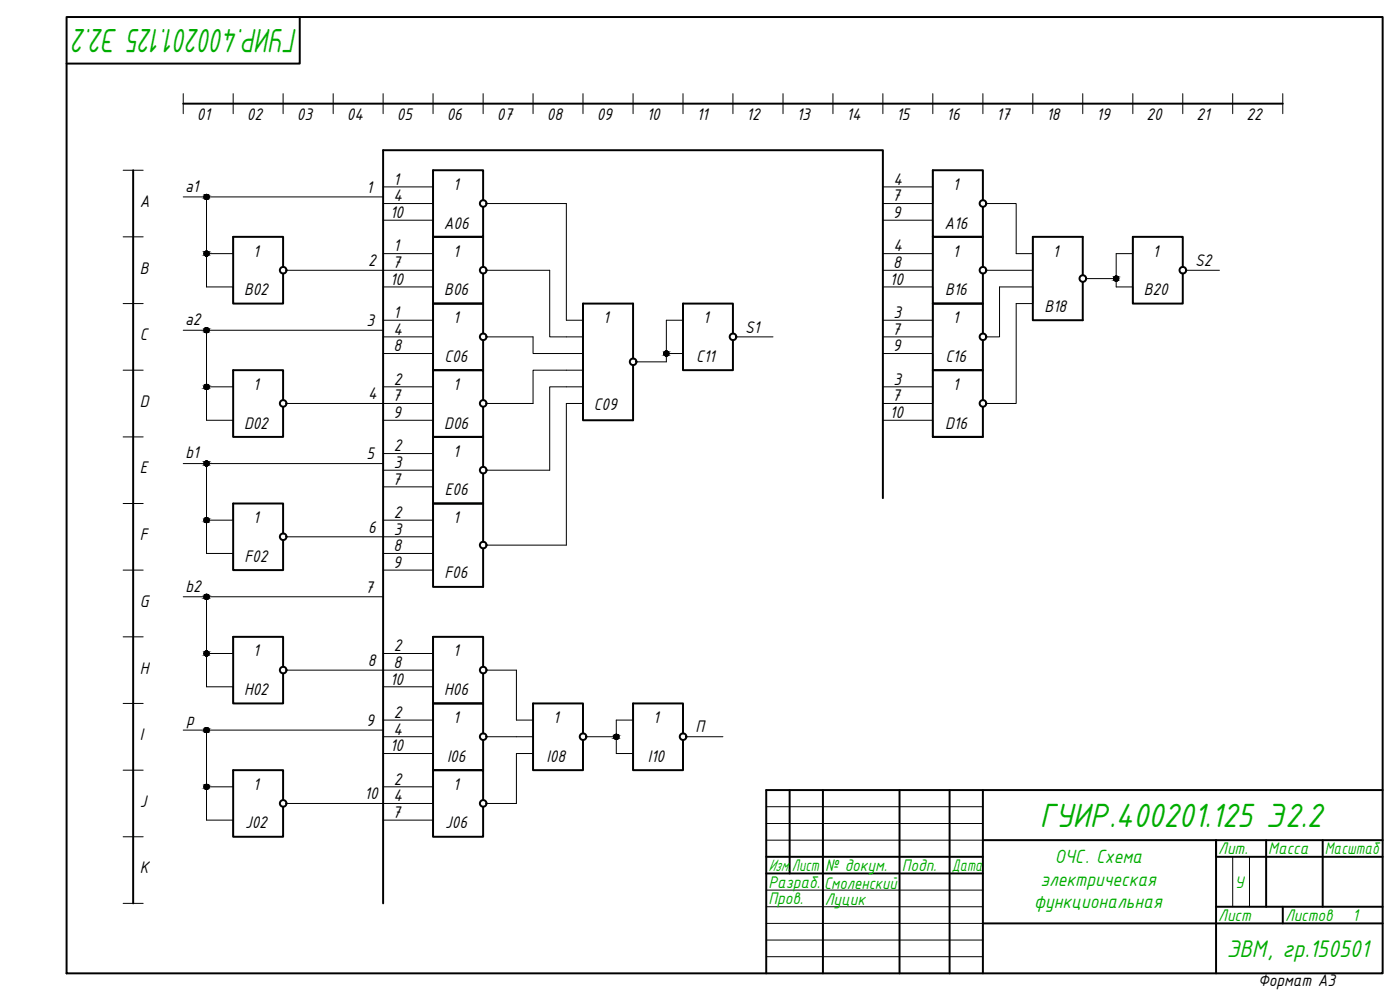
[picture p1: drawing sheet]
<svg xmlns="http://www.w3.org/2000/svg" width="420mm" height="297mm" viewBox="0 0 420 297" stroke-linecap="round" stroke-linejoin="round" font-family="sans-serif">
<!-- layer: 0 -->
<g fill="none" stroke="#000" stroke-width=".59">
<path d="M20 5.1h395v286.9h-395zM90 5.1v14h-70M55 31.1h330M40 51.1v219.9M145 60.1v-9h-15v20h15v-9M295 60.1v-9h-15v20h15v-9M85 80.1v-9h-15v20h15v-9M145 80.1v-9h-15v20h15v-9M295 80.1v-9h-15v20h15v-9M325 82.6v-11.5h-15v25h15v-11.5M355 80.1v-9h-15v20h15v-9M145 100.1v-9h-15v20h15v-9"/>
<path d="M190 107.6v-16.5h-15v35h15v-16.5M220 100.1v-9h-15v20h15v-9M295 100.1v-9h-15v20h15v-9M85 120.1v-9h-15v20h15v-9M145 120.1v-9h-15v20h15v-9M280 131.1h15M295 120.1v-9h-15v20h15v-9M145 140.1v-9h-15v20h15v-9M265 149.5v-104.4h-150v225.9M85 160.1v-9h-15v20h15v-9M145 162.6v-11.5h-15v25h15v-11.5M85 200.1v-9h-15v20h15v-9"/>
<path d="M145 200.1v-9h-15v20h15v-9M145 220.1v-9h-15v20h15v-9M175 220.1v-9h-15v20h15v-9M205 220.1v-9h-15v20h15v-9M237 237.1v25M247 237.1v54.9M270 237.1v54.9M285 237.1v54.9M295 237.1v54.9M415 237.1h-185v54.9M85 240.1v-9h-15v20h15v-9.1M145 240.1v-9h-15v20h15v-9.1"/>
<path d="M230 257.1h65M295 252.1h120M380 252.1v20M397 252.1v20M415 257.1h-50v-5v39.9M230 262.1h65M295 277.1h120M365 272.1h50M385 272.1v5"/>
<circle cx="145" cy="61.1" r=".99"/>
<circle cx="295" cy="61.1" r=".99"/>
<circle cx="85" cy="81.1" r=".99"/>
<circle cx="145" cy="81.1" r=".99"/>
<circle cx="295" cy="81.1" r=".99"/>
<circle cx="325" cy="83.6" r=".99"/>
<circle cx="355" cy="81.1" r=".99"/>
<circle cx="145" cy="101.1" r=".99"/>
<circle cx="190" cy="108.5" r=".99"/>
<circle cx="220" cy="101.1" r=".99"/>
<circle cx="295" cy="101.1" r=".99"/>
<circle cx="85" cy="121" r=".99"/>
<circle cx="145" cy="121" r=".99"/>
<circle cx="295" cy="121" r=".99"/>
<circle cx="145" cy="141.1" r=".99"/>
<circle cx="85" cy="161" r=".99"/>
<circle cx="145" cy="163.5" r=".99"/>
<circle cx="85" cy="201" r=".99"/>
<circle cx="145" cy="201" r=".99"/>
<circle cx="145" cy="221" r=".99"/>
<circle cx="175" cy="221" r=".99"/>
<circle cx="205" cy="221" r=".99"/>
<circle cx="85" cy="241.1" r=".99"/>
<circle cx="145" cy="241.1" r=".99"/>
</g>
<g fill="none" stroke="#000" stroke-width=".3">
<path d="M55 28.1v6M70 28.1v6M85 28.1v6M100 28.1v6M115 28.1v6M130 28.1v6M145 28.1v6M160 28.1v6M175 28.1v6M190 28.1v6M205 28.1v6M220 28.1v6"/>
<path d="M235 28.1v6M250 28.1v6M265 28.1v6M280 28.1v6M295 28.1v6M310 28.1v6M325 28.1v6M340 28.1v6M355 28.1v6M370 28.1v6M385 28.1v6M37 51.1h6"/>
<path d="M55 59.1h60M62 59.1v27h8v5M130 51.1v5h-15M130 56.1v5h-15M280 51.1v5h-15M280 56.1v5h-15M37 71.1h6M70 71.1v5h-8M115 66.1h15v10h-15M130 76.1v5h-44M146 61.1h24v35h5v-5M265 66.1h15v10h-15"/>
<path d="M280 76.1v5h-15M296 61.1h9v15h5v-5M310 76.1v5h-14M340 71.1v5h-5v10h5v5M37 91.1h6M55 99.1h60M62 99.1v27h8v5M115 86.1h15v10h-15M130 96.1v5h-15M146 81.1h19v20h10v-5M205 91.1v5h-5v12.5h-9M265 86.1h15v10h-15"/>
<path d="M280 96.1v5h-15M326 83.6h9M356 81.1h10M37 111.1h6M70 111.1v5h-8M115 106.1h15v10h-15M130 116.1v5h-44M146 101.1h14v5h15v5h-15v10h-14M175 116.1h-10v25h-19M200 106.1h5v5M221 101.1h11M265 106.1h15v10h-15"/>
<path d="M280 116.1v5h-15M296 101.1h4v-15h10v5h-5v30h-9M37 131.1h6M55 139.1h60M62 139.1v27h8v5M115 126.1h15v10h-15M130 136.1v5h-15M175 121.1h-5v42.5h-24M265 126.1h15v5M37 151.1h6M70 151.1v5h-8M115 146.1h15v10h-15"/>
<path d="M130 156.1v5h-44M37 171.1h6M55 179.1h60M62 179.1v27h8v5M115 166.1h15v5h-15M37 191.1h6M70 191.1v5h-8M130 191.1v5h-15M130 196.1v5h-44M37 211.1h6M55 219.1h60M62 219.1v27h8v5"/>
<path d="M115 206.1h15v10M115 216.1h15M130 216.1v5h-15M146 201.1h9v15h5v-5M160 216.1v5h-14M190 211.1v5h-5v10h5v5M37 231.1h6M70 231.1v5h-8M115 226.1h15v10M115 236.1h15M130 236.1v5h-44M160 231.1v-5h-5v15h-9"/>
<path d="M176 221.1h9M206 221.1h11M37 251.1h6M115 246.1h15v5M230 242h65M230 247.1h65M230 252.1h65M370 257.1v15M375 257.1v15M37 271h6M230 267.1h65M230 272.1h65"/>
<path d="M230 277.1h65M230 282.1h65M230 287h65"/>
<circle cx="62" cy="59.1" r=".74"/>
<circle cx="62" cy="76.1" r=".74"/>
<circle cx="62" cy="99.1" r=".74"/>
<circle cx="335" cy="83.6" r=".74"/>
<circle cx="62" cy="116" r=".74"/>
<circle cx="200" cy="106.1" r=".74"/>
<circle cx="62" cy="139.1" r=".74"/>
<circle cx="62" cy="156" r=".74"/>
<circle cx="62" cy="179" r=".74"/>
<circle cx="62" cy="196.1" r=".74"/>
<circle cx="62" cy="219" r=".74"/>
<circle cx="62" cy="236.1" r=".74"/>
<circle cx="185" cy="221" r=".74"/>
</g>
<g fill="#000" stroke="#000" stroke-width=".3">
<path d="M61.9 58.3l.3 .1zM61.8 58.4h.4z"/>
<path d="M61.8 58.4h.5zM61.6 58.4h.7z"/>
<path d="M61.8 59.8h.4zM61.8 59.8h.3z"/>
<path d="M61.6 58.4l.8 .1zM61.5 58.5h.9z"/>
<path d="M61.6 59.8h.7zM61.6 59.8h.6z"/>
<path d="M61.5 58.5l1 .1zM61.5 58.5l1 .1z"/>
<path d="M61.5 59.7h.9zM61.5 59.7l.8 .1z"/>
<path d="M61.4 58.6l1.2 .1zM61.4 58.6l1.2 .1h-1.3z"/>
<path d="M61.4 59.6h1.1zM61.4 59.6l1 .1z"/>
<path d="M61.3 58.7l1.4 .1zM61.3 58.7l1.4 .1z"/>
<path d="M61.3 59.5h1.3zM61.3 59.5l1.2 .1z"/>
<path d="M61.3 58.8l1.4 .2zM61.3 58.8l1.4 .2z"/>
<path d="M61.3 59l1.4 .1zM61.3 59l1.4 .1z"/>
<path d="M61.3 59.2l1.4 .1zM61.3 59.2l1.4 .1z"/>
<path d="M61.3 59.3h1.4zM61.3 59.3l1.3 .2z"/>
<path d="M61.2 59.1h1.5zM61.2 59.1l1.5 .1z"/>
<path d="M61.9 75.3l.3 .1zM61.8 75.4h.4z"/>
<path d="M61.8 75.4h.5zM61.6 75.4h.7z"/>
<path d="M61.8 76.8h.4zM61.8 76.8h.3z"/>
<path d="M61.6 75.4l.8 .1zM61.5 75.5h.9z"/>
<path d="M61.6 76.7h.7zM61.6 76.7l.6 .1z"/>
<path d="M61.5 75.5l1 .1zM61.5 75.5l1 .1h-1.1z"/>
<path d="M61.5 76.7h.9zM61.5 76.7h.8z"/>
<path d="M61.4 75.6l1.2 .1zM61.4 75.6l1.2 .1z"/>
<path d="M61.4 76.6h1.1zM61.4 76.6l1 .1z"/>
<path d="M61.3 75.7l1.4 .1zM61.3 75.7l1.4 .1z"/>
<path d="M61.3 76.5h1.3zM61.3 76.5l1.2 .1z"/>
<path d="M61.3 75.8l1.4 .1zM61.3 75.8l1.4 .1z"/>
<path d="M61.3 75.9l1.4 .2v-.2zM61.3 75.9l1.4 .2h-1.5z"/>
<path d="M61.3 76.2l1.4 .2zM61.3 76.2l1.4 .2z"/>
<path d="M61.3 76.4h1.4zM61.3 76.4l1.3 .1z"/>
<path d="M61.2 76.1h1.5zM61.2 76.1l1.5 .1z"/>
<path d="M61.9 98.3l.3 .1zM61.8 98.4h.4z"/>
<path d="M61.8 98.4h.5zM61.6 98.4h.7z"/>
<path d="M61.8 99.8h.4zM61.8 99.8h.3z"/>
<path d="M61.6 98.4l.8 .1zM61.5 98.5h.9z"/>
<path d="M61.6 99.8h.7zM61.6 99.8h.6z"/>
<path d="M61.5 98.5l1 .1zM61.5 98.5l1 .1z"/>
<path d="M61.5 99.7h.9zM61.5 99.7l.8 .1z"/>
<path d="M61.4 98.6l1.2 .1zM61.4 98.6l1.2 .1h-1.3z"/>
<path d="M61.4 99.6h1.1zM61.4 99.6l1 .1z"/>
<path d="M61.3 98.7l1.4 .1zM61.3 98.7l1.4 .1z"/>
<path d="M61.3 99.5h1.3zM61.3 99.5l1.2 .1z"/>
<path d="M61.3 98.8l1.4 .2v-.2zM61.3 98.8l1.4 .2h-1.4z"/>
<path d="M61.3 99l1.4 .1zM61.3 99l1.4 .1z"/>
<path d="M61.3 99.2l1.4 .1zM61.3 99.2l1.4 .1z"/>
<path d="M61.3 99.3h1.4zM61.3 99.3l1.3 .2z"/>
<path d="M61.2 99.1h1.5zM61.2 99.1l1.5 .1z"/>
<path d="M334.9 82.8l.3 .1zM334.8 82.9h.4z"/>
<path d="M334.8 82.9h.5zM334.6 82.9h.7z"/>
<path d="M334.8 84.3h.4zM334.8 84.3h.2z"/>
<path d="M334.6 82.9l.8 .1zM334.5 83h.9z"/>
<path d="M334.6 84.3h.7zM334.6 84.3h.6z"/>
<path d="M334.5 83l1 .1zM334.5 83l1 .1z"/>
<path d="M334.5 84.2h.9zM334.5 84.2l.8 .1z"/>
<path d="M334.4 83.1l1.2 .1zM334.4 83.1l1.2 .1z"/>
<path d="M334.4 84.1h1.1zM334.4 84.1l1 .1z"/>
<path d="M334.3 83.2l1.4 .1zM334.3 83.2l1.4 .1h-1.4z"/>
<path d="M334.3 84h1.3zM334.3 84l1.2 .1z"/>
<path d="M334.3 83.3l1.4 .1zM334.3 83.3l1.4 .1z"/>
<path d="M334.3 83.8h1.4zM334.3 83.8l1.3 .2z"/>
<path d="M334.2 83.4l1.5 .2v-.2zM334.2 83.4l1.5 .2h-1.5z"/>
<path d="M334.2 83.6l1.5 .1zM334.2 83.6l1.5 .1z"/>
<path d="M334.2 83.7h1.5zM334.2 83.7l1.5 .1z"/>
<path d="M61.9 115.3h.3zM61.8 115.3h.4z"/>
<path d="M61.8 115.3l.5 .1zM61.6 115.4h.7z"/>
<path d="M61.8 116.8h.4zM61.8 116.8h.3z"/>
<path d="M61.6 115.4l.8 .1zM61.5 115.5h.9z"/>
<path d="M61.6 116.7h.7zM61.6 116.7l.6 .1z"/>
<path d="M61.5 115.5l1 .1zM61.5 115.5l1 .1z"/>
<path d="M61.5 116.7h.9zM61.5 116.7h.8z"/>
<path d="M61.4 115.6l1.2 .1zM61.4 115.6l1.2 .1h-1.3z"/>
<path d="M61.4 116.6h1.1zM61.4 116.6l1 .1z"/>
<path d="M61.3 115.7l1.4 .1zM61.3 115.7l1.4 .1z"/>
<path d="M61.3 116.5h1.3zM61.3 116.5l1.2 .1z"/>
<path d="M61.3 115.8l1.4 .1zM61.3 115.8l1.4 .1z"/>
<path d="M61.3 115.9l1.4 .2zM61.3 115.9l1.4 .2z"/>
<path d="M61.3 116.2l1.4 .2zM61.3 116.2l1.4 .2z"/>
<path d="M61.3 116.4h1.4zM61.3 116.4l1.3 .1z"/>
<path d="M61.2 116.1l1.5 .1v-.1zM61.2 116.1l1.5 .1h-1.4z"/>
<path d="M199.9 105.4h.3zM199.8 105.4h.4z"/>
<path d="M199.8 105.4h.5zM199.6 105.4h.7z"/>
<path d="M199.8 106.8h.4zM199.8 106.8h.2z"/>
<path d="M199.6 105.4l.8 .1zM199.5 105.5h.9z"/>
<path d="M199.6 106.8h.7zM199.6 106.8h.6z"/>
<path d="M199.5 105.5l1 .1zM199.5 105.5l1 .1z"/>
<path d="M199.5 106.7h.9zM199.5 106.7l.8 .1z"/>
<path d="M199.4 105.6l1.2 .1zM199.4 105.6l1.2 .1h-1.3z"/>
<path d="M199.4 106.6h1.1zM199.4 106.6l1 .1z"/>
<path d="M199.3 105.7l1.4 .1zM199.3 105.7l1.4 .1h-1.4z"/>
<path d="M199.3 106.5h1.3zM199.3 106.5l1.2 .1z"/>
<path d="M199.3 105.8l1.4 .1zM199.3 105.8l1.4 .1z"/>
<path d="M199.3 106.4h1.4zM199.3 106.4l1.3 .1z"/>
<path d="M199.2 105.9l1.5 .2zM199.2 105.9l1.5 .2z"/>
<path d="M199.2 106.2l1.5 .2v-.2zM199.2 106.2l1.5 .2h-1.4z"/>
<path d="M199.2 106.1h1.5zM199.2 106.1l1.5 .1z"/>
<path d="M61.9 138.3l.3 .1zM61.8 138.4h.4z"/>
<path d="M61.8 138.4h.5zM61.6 138.4h.7z"/>
<path d="M61.8 139.8h.4zM61.8 139.8h.3z"/>
<path d="M61.6 138.4l.8 .1zM61.5 138.5h.9z"/>
<path d="M61.6 139.7h.7zM61.6 139.7l.6 .1z"/>
<path d="M61.5 138.5l1 .1zM61.5 138.5l1 .1h-1.1z"/>
<path d="M61.5 139.7h.9zM61.5 139.7h.8z"/>
<path d="M61.4 138.6l1.2 .1zM61.4 138.6l1.2 .1z"/>
<path d="M61.4 139.6h1.1zM61.4 139.6l1 .1z"/>
<path d="M61.3 138.7l1.4 .1zM61.3 138.7l1.4 .1z"/>
<path d="M61.3 139.5h1.3zM61.3 139.5l1.2 .1z"/>
<path d="M61.3 138.8l1.4 .1zM61.3 138.8l1.4 .1z"/>
<path d="M61.3 138.9l1.4 .2v-.2zM61.3 138.9l1.4 .2h-1.5z"/>
<path d="M61.3 139.2l1.4 .1zM61.3 139.2l1.4 .1z"/>
<path d="M61.3 139.3h1.4zM61.3 139.3l1.3 .2z"/>
<path d="M61.2 139.1h1.5zM61.2 139.1l1.5 .1z"/>
<path d="M61.9 155.3h.3zM61.8 155.3h.4z"/>
<path d="M61.8 155.3l.5 .1zM61.6 155.4h.7z"/>
<path d="M61.8 156.8h.4zM61.8 156.8h.3z"/>
<path d="M61.6 155.4l.8 .1zM61.5 155.5h.9z"/>
<path d="M61.6 156.7h.7zM61.6 156.7l.6 .1z"/>
<path d="M61.5 155.5l1 .1zM61.5 155.5l1 .1z"/>
<path d="M61.5 156.7h.9zM61.5 156.7h.8z"/>
<path d="M61.4 155.6l1.2 .1zM61.4 155.6l1.2 .1h-1.3z"/>
<path d="M61.4 156.6h1.1zM61.4 156.6l1 .1z"/>
<path d="M61.3 155.7l1.4 .1zM61.3 155.7l1.4 .1z"/>
<path d="M61.3 156.4h1.3zM61.3 156.4l1.2 .2z"/>
<path d="M61.3 155.8l1.4 .1zM61.3 155.8l1.4 .1z"/>
<path d="M61.3 155.9l1.4 .2zM61.3 155.9l1.4 .2z"/>
<path d="M61.3 156.2l1.4 .2v-.2zM61.3 156.2l1.4 .2h-1.4z"/>
<path d="M61.3 156.4h1.4zM61.3 156.4h1.3z"/>
<path d="M61.2 156.1h1.5zM61.2 156.1l1.5 .1z"/>
<path d="M61.9 178.3h.3zM61.8 178.3h.4z"/>
<path d="M61.8 178.3l.5 .1zM61.6 178.4h.7z"/>
<path d="M61.8 179.8h.4zM61.8 179.8h.3z"/>
<path d="M61.6 178.4l.8 .1zM61.5 178.5h.9z"/>
<path d="M61.6 179.7h.7zM61.6 179.7l.6 .1z"/>
<path d="M61.5 178.5h1zM61.5 178.5h1z"/>
<path d="M61.5 179.7h.9zM61.5 179.7h.8z"/>
<path d="M61.4 178.5l1.2 .2zM61.4 178.5l1.2 .2h-1.3z"/>
<path d="M61.4 179.6h1.1zM61.4 179.6l1 .1z"/>
<path d="M61.3 178.7l1.4 .1zM61.3 178.7l1.4 .1z"/>
<path d="M61.3 179.5h1.3zM61.3 179.5l1.2 .1z"/>
<path d="M61.3 178.8l1.4 .1zM61.3 178.8l1.4 .1z"/>
<path d="M61.3 178.9l1.4 .2zM61.3 178.9l1.4 .2z"/>
<path d="M61.3 179.2l1.4 .2zM61.3 179.2l1.4 .2z"/>
<path d="M61.3 179.4h1.4zM61.3 179.4l1.3 .1z"/>
<path d="M61.2 179.1l1.5 .1v-.1zM61.2 179.1l1.5 .1h-1.4z"/>
<path d="M61.9 195.3l.3 .1zM61.8 195.4h.4z"/>
<path d="M61.8 195.4h.5zM61.6 195.4h.7z"/>
<path d="M61.8 196.8h.4zM61.8 196.8h.3z"/>
<path d="M61.6 195.4l.8 .1zM61.5 195.5h.9z"/>
<path d="M61.6 196.8h.7zM61.6 196.8h.6z"/>
<path d="M61.5 195.5l1 .1zM61.5 195.5l1 .1z"/>
<path d="M61.5 196.7h.9zM61.5 196.7l.8 .1z"/>
<path d="M61.4 195.6l1.2 .1zM61.4 195.6l1.2 .1h-1.3z"/>
<path d="M61.4 196.6h1.1zM61.4 196.6l1 .1z"/>
<path d="M61.3 195.7l1.4 .1zM61.3 195.7l1.4 .1z"/>
<path d="M61.3 196.5h1.3zM61.3 196.5l1.2 .1z"/>
<path d="M61.3 195.8l1.4 .1zM61.3 195.8l1.4 .1z"/>
<path d="M61.3 195.9l1.4 .2zM61.3 195.9l1.4 .2z"/>
<path d="M61.3 196.2l1.4 .1zM61.3 196.2l1.4 .1z"/>
<path d="M61.3 196.3h1.4zM61.3 196.3l1.3 .2z"/>
<path d="M61.2 196.1h1.5zM61.2 196.1l1.5 .1z"/>
<path d="M61.9 218.3h.3zM61.8 218.3h.4z"/>
<path d="M61.8 218.3l.5 .1zM61.6 218.4h.7z"/>
<path d="M61.8 219.8h.4zM61.8 219.8h.3z"/>
<path d="M61.6 218.4l.8 .1zM61.5 218.5h.9z"/>
<path d="M61.6 219.7h.7zM61.6 219.7l.6 .1z"/>
<path d="M61.5 218.5l1 .1zM61.5 218.5l1 .1z"/>
<path d="M61.5 219.7h.9zM61.5 219.7h.8z"/>
<path d="M61.4 218.6l1.2 .1zM61.4 218.6l1.2 .1h-1.3z"/>
<path d="M61.4 219.6h1.1zM61.4 219.6l1 .1z"/>
<path d="M61.3 218.7l1.4 .1zM61.3 218.7l1.4 .1z"/>
<path d="M61.3 219.5h1.3zM61.3 219.5l1.2 .1z"/>
<path d="M61.3 218.8l1.4 .1zM61.3 218.8l1.4 .1z"/>
<path d="M61.3 218.9l1.4 .2zM61.3 218.9l1.4 .2z"/>
<path d="M61.3 219.2l1.4 .2v-.2zM61.3 219.2l1.4 .2h-1.4z"/>
<path d="M61.3 219.4h1.4zM61.3 219.4l1.3 .1z"/>
<path d="M61.2 219.1h1.5zM61.2 219.1l1.5 .1z"/>
<path d="M61.9 235.3l.3 .1zM61.8 235.4h.4z"/>
<path d="M61.8 235.4h.5zM61.6 235.4h.7z"/>
<path d="M61.8 236.8h.4zM61.8 236.8h.3z"/>
<path d="M61.6 235.4l.8 .1zM61.5 235.5h.9z"/>
<path d="M61.6 236.8h.7zM61.6 236.8h.6z"/>
<path d="M61.5 235.5l1 .1zM61.5 235.5l1 .1z"/>
<path d="M61.5 236.7h.9zM61.5 236.7l.8 .1z"/>
<path d="M61.4 235.6l1.2 .1zM61.4 235.6l1.2 .1z"/>
<path d="M61.4 236.6h1.1zM61.4 236.6l1 .1z"/>
<path d="M61.3 235.7l1.4 .1zM61.3 235.7l1.4 .1z"/>
<path d="M61.3 236.5h1.3zM61.3 236.5l1.2 .1z"/>
<path d="M61.3 235.8l1.4 .1zM61.3 235.8l1.4 .1z"/>
<path d="M61.3 235.9l1.4 .2v-.2zM61.3 235.9l1.4 .2h-1.5z"/>
<path d="M61.3 236.2l1.4 .1zM61.3 236.2l1.4 .1z"/>
<path d="M61.3 236.3h1.4zM61.3 236.3l1.3 .2z"/>
<path d="M61.2 236.1h1.5zM61.2 236.1l1.5 .1z"/>
<path d="M184.9 220.3h.3zM184.8 220.3h.4z"/>
<path d="M184.8 220.3l.5 .1zM184.7 220.4h.6z"/>
<path d="M184.8 221.8h.4zM184.8 221.8h.2z"/>
<path d="M184.7 220.4l.7 .1zM184.5 220.5h.9z"/>
<path d="M184.7 221.7h.6zM184.7 221.7l.5 .1z"/>
<path d="M184.5 220.5h1zM184.4 220.5h1.1z"/>
<path d="M184.5 221.7h.9zM184.5 221.7h.8z"/>
<path d="M184.4 220.5l1.2 .2zM184.4 220.5l1.2 .2h-1.3z"/>
<path d="M184.4 221.6h1.1zM184.4 221.6l1 .1z"/>
<path d="M184.3 220.7l1.4 .1zM184.3 220.7l1.4 .1z"/>
<path d="M184.3 221.5h1.3zM184.3 221.5l1.2 .1z"/>
<path d="M184.3 220.8l1.4 .1zM184.3 220.8l1.4 .1z"/>
<path d="M184.3 221.3h1.4zM184.3 221.3l1.3 .2z"/>
<path d="M184.2 220.9l1.5 .2zM184.2 220.9l1.5 .2z"/>
<path d="M184.2 221.1l1.5 .1v-.1zM184.2 221.1l1.5 .1h-1.5z"/>
<path d="M184.2 221.2h1.5zM184.2 221.2l1.5 .1z"/>
</g>
<g font-size="10.9" fill="#00ad00">
<text x="89.3" y="8.6" transform="rotate(-180 89.3 8.6)">ГУИР.400201.125 Э2.2</text>
<text x="312.1" y="248.3">ГУИР.400201.125 Э2.2</text>
</g>
<text font-size="7.8" fill="#00ad00" x="368.2" y="287">ЭВМ, гр.150501</text>
<g font-size="6.2" fill="#00ad00">
<text x="316.6" y="259.1">ОЧС. Схема</text>
<text x="312.3" y="265.7">электрическая</text>
<text x="310.3" y="272.4">функциональная</text>
</g>
<g font-size="5.4">
<text x="59.1" y="36">01</text>
<text x="74.1" y="36">02</text>
<text x="89.1" y="36">03</text>
<text x="104.1" y="36">04</text>
<text x="119.1" y="36">05</text>
<text x="134.1" y="36">06</text>
<text x="149.1" y="36">07</text>
<text x="164.1" y="36">08</text>
<text x="179.1" y="36">09</text>
<text x="194.1" y="36">10</text>
<text x="209.1" y="36">11</text>
<text x="224.1" y="36">12</text>
<text x="239.1" y="36">13</text>
<text x="254.1" y="36">14</text>
<text x="269.1" y="36">15</text>
<text x="284.1" y="36">16</text>
<text x="299.1" y="36">17</text>
<text x="314.1" y="36">18</text>
<text x="329.1" y="36">19</text>
<text x="344.1" y="36">20</text>
<text x="359.1" y="36">21</text>
<text x="374.1" y="36">22</text>
<text x="55.6" y="57.5">a1</text>
<text x="110" y="57.9">1</text>
<text x="118.1" y="55.4">1</text>
<text x="136" y="57">1</text>
<text x="268.1" y="55.4">4</text>
<text x="286" y="57">1</text>
<text x="42" y="62.1">A</text>
<text x="117.1" y="65.4">10</text>
<text x="118.1" y="60.4">4</text>
<text x="267.8" y="60.4">7</text>
<text x="268" y="65.4">9</text>
<text x="133.2" y="68.6">A06</text>
<text x="283.5" y="68.6">A16</text>
<text x="76" y="77">1</text>
<text x="118.1" y="75.4">1</text>
<text x="136" y="77">1</text>
<text x="268.1" y="75.4">4</text>
<text x="286" y="77">1</text>
<text x="316" y="77">1</text>
<text x="346" y="77">1</text>
<text x="42" y="82.1">B</text>
<text x="110.5" y="79.9">2</text>
<text x="117.8" y="80.4">7</text>
<text x="268.1" y="80.4">8</text>
<text x="358.6" y="79.8">S2</text>
<text x="73.2" y="88.6">B02</text>
<text x="117.1" y="85.4">10</text>
<text x="133.3" y="88.6">B06</text>
<text x="267.1" y="85.4">10</text>
<text x="283.6" y="88.6">B16</text>
<text x="343.3" y="88.6">B20</text>
<text x="118.1" y="95.4">1</text>
<text x="268.1" y="95.4">3</text>
<text x="313.5" y="93.5">B18</text>
<text x="55.6" y="97.5">a2</text>
<text x="110" y="97.9">3</text>
<text x="118.1" y="100.4">4</text>
<text x="136" y="97">1</text>
<text x="181" y="97">1</text>
<text x="211" y="97">1</text>
<text x="223.6" y="99.8">S1</text>
<text x="267.8" y="100.4">7</text>
<text x="286" y="97">1</text>
<text x="42" y="102.1">С</text>
<text x="118.1" y="105.4">8</text>
<text x="268" y="105.4">9</text>
<text x="133.4" y="108.6">C06</text>
<text x="208.9" y="108.6">C11</text>
<text x="283.7" y="108.6">C16</text>
<text x="76" y="117">1</text>
<text x="110.4" y="119.8">4</text>
<text x="118.2" y="115.4">2</text>
<text x="136" y="117">1</text>
<text x="268.1" y="115.4">3</text>
<text x="286" y="117">1</text>
<text x="42" y="122.1">D</text>
<text x="117.8" y="120.4">7</text>
<text x="118" y="125.4">9</text>
<text x="178.2" y="122.9">C09</text>
<text x="267.1" y="125.4">10</text>
<text x="267.8" y="120.4">7</text>
<text x="73.2" y="128.6">D02</text>
<text x="133.3" y="128.6">D06</text>
<text x="283.7" y="128.6">D16</text>
<text x="55.7" y="137.5">b1</text>
<text x="110" y="137.8">5</text>
<text x="118.2" y="135.4">2</text>
<text x="136" y="137">1</text>
<text x="42" y="142.1">E</text>
<text x="118.2" y="140.4">3</text>
<text x="117.8" y="145.4">7</text>
<text x="133.5" y="148.6">E06</text>
<text x="118.2" y="155.4">2</text>
<text x="76" y="157">1</text>
<text x="110.5" y="159.8">6</text>
<text x="118.2" y="160.4">3</text>
<text x="136" y="157">1</text>
<text x="42" y="162.1">F</text>
<text x="118.1" y="165.4">8</text>
<text x="73.4" y="168.6">F02</text>
<text x="118" y="170.4">9</text>
<text x="133.4" y="173.5">F06</text>
<text x="55.7" y="177.5">b2</text>
<text x="109.6" y="177.8">7</text>
<text x="42" y="182.1">G</text>
<text x="76" y="197">1</text>
<text x="118.2" y="195.4">2</text>
<text x="136" y="197">1</text>
<text x="42" y="202.1">H</text>
<text x="110.4" y="199.8">8</text>
<text x="118.1" y="200.4">8</text>
<text x="73.2" y="208.6">H02</text>
<text x="117.1" y="205.4">10</text>
<text x="133.3" y="208.6">H06</text>
<text x="118.2" y="215.4">2</text>
<text x="56" y="217.5">p</text>
<text x="109.9" y="217.8">9</text>
<text x="118.1" y="220.4">4</text>
<text x="136" y="217">1</text>
<text x="166" y="217">1</text>
<text x="196" y="217">1</text>
<text x="208.7" y="219.7">П</text>
<text x="42" y="222.1">I</text>
<text x="117.1" y="225.4">10</text>
<text x="134.2" y="228.6">I06</text>
<text x="164" y="228.6">I08</text>
<text x="194.4" y="228.6">I10</text>
<text x="76" y="237">1</text>
<text x="109.4" y="239.8">10</text>
<text x="118.2" y="235.4">2</text>
<text x="136" y="237">1</text>
<text x="42" y="242">J</text>
<text x="117.8" y="245.4">7</text>
<text x="118.1" y="240.4">4</text>
<text x="73.6" y="248.6">J02</text>
<text x="133.6" y="248.6">J06</text>
<text x="42" y="262.1">K</text>
<text x="377.6" y="295.8">Формат А3</text>
</g>
<g font-size="5.4" fill="#00ad00">
<text x="365.6" y="256.4">Лит.</text>
<text x="380.6" y="256.4">Масса</text>
<text x="397.6" y="256.4">Масштаб</text>
<text x="230.6" y="261.4">Изм.</text>
<text x="237.7" y="261.4">Лист</text>
<text x="247.6" y="261.4">№ докум.</text>
<text x="270.6" y="261.4">Подп.</text>
<text x="285.6" y="261.4">Дата</text>
<text x="230.6" y="266.3">Разраб.</text>
<text x="247.3" y="266.6">Смоленский</text>
<text x="370.6" y="266.3">У</text>
<text x="230.6" y="271.3">Пров.</text>
<text x="247.5" y="271.4">Луцик</text>
<text x="365.6" y="276.4">Лист</text>
<text x="385.7" y="276.4">Листов</text>
<text x="405.9" y="276.4">1</text>
</g>
</svg>
